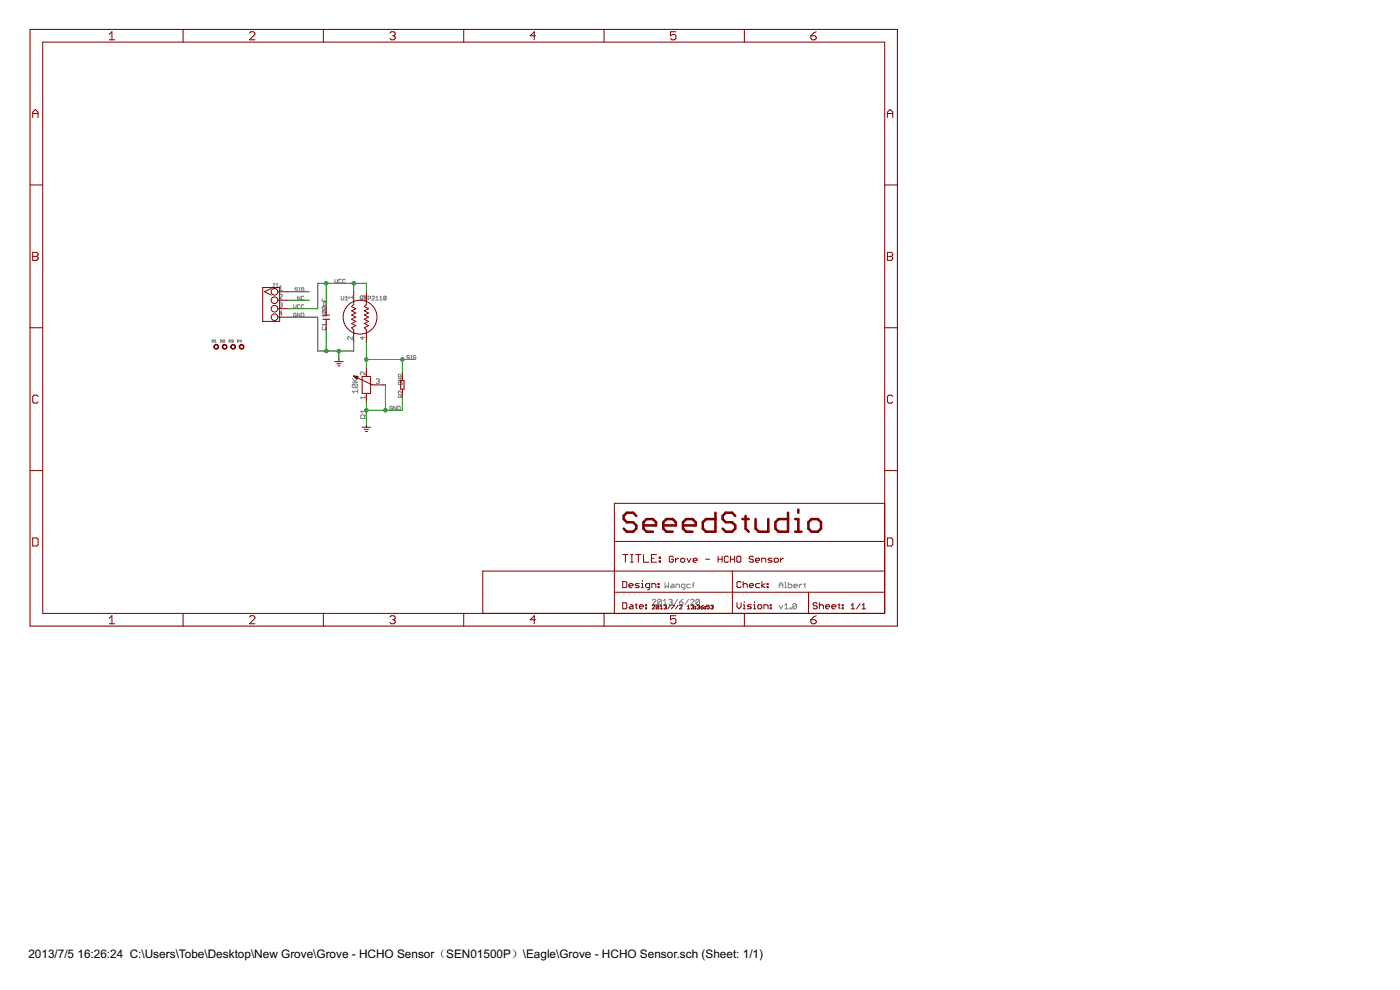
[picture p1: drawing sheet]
<svg xmlns="http://www.w3.org/2000/svg" width="420mm" height="297mm" viewBox="0 0 420 297" stroke-linecap="round" stroke-linejoin="round" font-family="sans-serif">
<g fill="none" stroke="#808080" stroke-width=".3">
<path d="M82 85.1h.4M82.2 85.1v.9l-.2 .2-.4-.2M82.8 86.2h.8M82.8 85.4l.4-.3v1.1M83.8 88.5l.2-.2 .7 .2-.9 1.2h.9M83.8 86.2l.5-.5v1.4M83.8 87.1h.9M83.8 91l.7-.2 .2 .2-.2 .5M84.3 91.5h.2M84.5 91.5l.2 .2-.2 .5-.7-.2M84.7 94h-.9l.7-.7v1.4M88.1 91.4v.8l.4 .4 .4-.4v-.8"/>
<path d="M88.9 94.1l-.2-.1-.6 .1 .2 1 .6-.2v-.4h-.4M89.3 86.5l-.6-.2-.2 .4 .6 .2 .2 .4-.2 .2-.6-.2M89.7 86.3h.3M89.7 87.5h.3M89.9 86.3v1.2M90 88.9v1.1l-.7-1.1v1.1M90 91.6l-.1-.2-.6 .2 .2 1 .5-.2M90 94v1.1l-.7-1.1v1.1M90.4 94l.8 .1-.2 1h-.6zM91.2 89.1l-.2-.2-.6 .2 .2 .9 .6-.2M91.2 91.6l-.2-.2-.6 .2 .2 1 .6-.2M91.2 86.5l-.2-.2-.6 .2 .2 1 .6-.2v-.4h-.4"/>
<path d="M96.7 89.7v.7h1.2M96.9 92h.8l.2 .2-.2 .6M96.9 93.2h.8l.2 .2-.2 .5M96.9 98.1l-.2 .2 .2 .6h.8l.2-.2-.2-.6M96.9 93.2l-.2 .2 .2 .5h.8M96.9 92l-.2 .2 .2 .6h.8M96.9 93.2l.8 .7M96.9 92l.8 .8M97.3 90v.4M97.9 94.7h-1.2l.4 .4M97.9 94.3v.8M97.9 97v.7"/>
<path d="M97.9 90.8l-.8 .2v.6h.8M97.9 97.4h-1.2l.4 .3M100.5 83.8v.8l.4 .3 .4-.3v-.8M102.4 88.9v.9l.2 .2 .6-.2v-.9M102.4 84l-.2-.2-.5 .2 .2 .9 .5-.1M103.6 90h.7M103.6 89.3l.3-.4v1.1M103.6 84l-.2-.2-.6 .2 .2 .9 .6-.1M105.7 88.7v1M105.7 89.2h-1.4l.5 .5M108.1 88.9v1.1l.4-.4 .4 .4v-1.1M108.1 89l.3-.3 .4 .3 .5-.3 .2 .3-.2 .7"/>
<path d="M108.1 89.4l.3 .3M110 89.1l-.1-.2-.6 .2 .2 .4 .5 .1-.1 .4-.6-.2M110.5 89.6l.7-.1-.2-.6h-.5v1.1M111.6 89.1l.2-.2 .6 .2-.8 .9h.8M112.8 90h.8M112.8 89.3l.4-.4v1.1M114 90h.7M114 89.3l.3-.4v1.1M115.9 89.1l-.6-.2-.2 .9M115.9 89.1l-.2 .9-.6-.2M115.9 89.1l-.8 .7M63.6 102.5h.4l.2-.4-.6-.1v.7"/>
<path d="M64.4 102.3l.2-.3v.7M64.4 102.7h.5M66.2 102.5h.4l.1-.4-.5-.1v.7M67 102.1h.4l-.4 .6h.4M68.7 102.5h.4l.1-.4-.5-.1v.7M69.5 102.1l.3-.1v.4M69.7 102.4h.1M69.8 102.4v.3l-.3-.1M71.3 102.5l.5-.1-.2-.4h-.3v.7M72.5 102.4h-.5l.4-.4v.7M105.7 101v.9l-1.1-.9-.3 .2 .3 .7M105.7 114.7h1.7"/>
<path d="M105.7 113.6l1.1 1.1M106 115.2h1.1l.3 .3v.5l-.3 .3M106 115.2l-.3 .3v.5l.3 .3h1.1M106 115.2l1.1 1.1M107.4 117.4h-1.7l.6 .5M107.4 116.9v1M107.4 113.6l-.9 .8M108.8 101v.9l-.7-.7h1.4M109.5 111.6v.9l-.9-.9-.5 .2 .3 .7M109.5 118.8v.9M109.5 119.3h-1.4l.5 .4M112.9 113.9l.7-.2 .3 .2-.3 .5"/>
<path d="M113.4 114.4h.2M113.6 114.4l.3 .2-.3 .5-.7-.3M119.5 114.9l1-.2 .2 .7h-1.2zM119.5 113.5h1.2l-1.2 .8h1.2M120.3 113.1v-.6l-.6-.2-.2 .8h1.2M120.3 119.2v-.5l-.6-.2-.2 .7h1.2M120.7 117.3v.8l-1-.8-.2 .2 .2 .6M120.7 118.5l-.4 .4M122.9 106.8l-.6-.1-.2 .3 .6 .2 .2 .4-.2 .2-.6-.2M123.3 106.7h.3M123.3 107.8h.3M123.4 106.7v1.1"/>
<path d="M124.8 106.8l-.2-.1-.6 .1 .2 1 .6-.2v-.4h-.4M109.3 125.6v-.8l-.2-.3h-.6l-.2 .3v.8h1.6M109.9 124.5l-.6 .5M109.9 123.4h-1.6l.5 .5M109.9 122.9v1M117.8 122.1l-.2-.2-.6 .2 .2 .9 .6-.1v-.4h-.4M118.9 121.9v1.1l-.7-1.1v1.1M119.4 121.9l.7 .2-.2 .9h-.5zM199.6 174.7v1.6l.5-.5 .5 .5v-1.6M201.5 175.3h.5l.3 .2v.8h-.8l-.3-.2 .3-.3h.8M202.8 176.3v-1h.8l.3 .2v.8M203.4 179.8l-1.1 1.6"/>
<path d="M205 179.8l-1.1 .8M205.5 176.3h-.8l-.2-.2v-.6l.2-.2h.8v1.3l-.5 .3M206.7 179.8l-1.1 1.6M207.2 175.3h-.8l-.3 .2v.6l.3 .2h.8M207.8 175.5h.5M208.3 174.7l-.3 .3v1.3M233.8 175.5h1.1M233.8 176.3v-1l.6-.6 .5 .6v1M235.5 176.3h.5M235.5 174.7h.3v1.6M236.6 174.7v1.6h.8l.3-.2v-.6l-.3-.2h-.8M238.2 175.8h1.1l-.3-.5h-.5l-.3 .2v.6l.3 .2h.5"/>
<path d="M239.9 175.3v1M240.7 175.3h-.3l-.5 .5M241.2 175.3h.6M241.5 175v1.1l.3 .2M195.8 180.1l.2-.3h.6l.2 .3v.2l-1 1.1h1M198.5 180.1v1l-.3 .3h-.5l-.3-.3M198.5 180.1l-.3-.3h-.5l-.3 .3v1M198.5 180.1l-1.1 1M199 180.3l.6-.5v1.6M199 181.4h1.1M200.7 180.1l.2-.3h.6l.2 .3-.2 .5M201.2 180.6h.3"/>
<path d="M201.5 180.6l.2 .3-.2 .5h-.6l-.2-.3M203.9 180.6h.8l.3 .5-.3 .3h-.5l-.3-.3zM207.2 180.1l.3-.3h.5l.3 .3v.2l-1.1 1.1h1.1M209.9 180.1v1l-.2 .3h-.6l-.2-.3M209.9 180.1l-.2-.3h-.6l-.2 .3v1M209.9 180.1l-1 1M233.8 181.6l.6 1.1 .5-1.1M235.5 181.6l.5-.5v1.6M235.5 182.7h1.1M237.1 182.4h.3v.3h-.3zM239 181.4v1l-.3 .3h-.5l-.2-.3M239 181.4l-.3-.3h-.5l-.2 .3v1"/>
<path d="M239 181.4l-1 1"/>
</g>
<g fill="none" stroke="#800000" stroke-width=".3">
<path d="M12.8 12.6h252.7v171.4h-252.7zM32.8 10.3l.8-.8v2.4M32.8 11.9h1.6M54.9 8.8v3.8M74.9 9.9l.4-.4h.8l.4 .4v.4l-1.6 1.6h1.6M97 8.8v3.8M117 9.9l.4-.4h.8l.4 .4v.4l-.4 .4M117.8 10.7h.4M118.2 10.7l.4 .4v.4l-.4 .4h-.8l-.4-.4M139.2 8.8v3.8M160.7 10.7h-1.6l1.2-1.2v2.4M181.3 8.8v3.8"/>
<path d="M202.8 9.5h-1.6v1.2l.8-.4h.4l.4 .4v.8l-.4 .4h-.8l-.4-.4M223.4 8.8v3.8M243.4 10.7h1.2l.4 .4v.4l-.4 .4h-.8l-.4-.4zM245 9.5l-.8 .4-.8 .8M9.8 35.3v-1.6l.8-.8 .8 .8v1.6M9.8 34.1h1.6M266.3 34.1h1.6M266.3 35.3v-1.6l.8-.8 .8 .8v1.6M9 55.5h3.8M265.5 55.5h3.8M9.8 75.7h1.2l.4 .4v.4l-.4 .4 .4 .4v.4l-.4 .4h-1.2zM9.8 76.9h1.2"/>
<path d="M266.3 75.7h1.2l.4 .4v.4l-.4 .4 .4 .4v.4l-.4 .4h-1.2zM266.3 76.9h1.2M9 98.3h3.8M78.8 86.3h5.1v10.1h-5.1zM81.4 86.6l-2 .9 2 1M83.4 87.5h3.1M83.4 90.1h3.1M83.4 92.6h3.1M83.4 95.2h3.1M96.9 95.8h2M96.9 94.5h2M97.9 91.4v3.1"/>
<path d="M97.9 95.8v3.2M106.2 87.5v3.9l-.7 .6 1.3 .6-1.3 .7 1.3 .6-1.3 .6 1.3 .7-1.3 .6 1.3 .6-1.3 .7 1.3 .6-1.3 .6 .7 .7v3.8M110 87.5v3.9l-.7 .6 1.3 .6-1.3 .7 1.3 .6-1.3 .6 1.3 .7-1.3 .6 1.3 .6-1.3 .7 1.3 .6-1.3 .6 .7 .7v3.8M265.5 98.3h3.8M11.4 119l-.4-.4h-.8l-.4 .4v1.6l.4 .4h.8l.4-.4M100.4 108.5h2.6M101.1 109.1h1.2M101.4 109.8h.6M101.7 107.9v.6M106.2 112.8l5.5 2.7h3.3M106.2 112.8l1.2 .1M106.2 112.8l.8 .9 .4-.8"/>
<path d="M106.2 112.8h.1M106.3 112.9h1.1M106.4 113.1h1M106.5 113.2h.8M106.7 113.3h.5M106.8 113.4h.4M106.9 113.6h.2M107 113.7h.1M108.7 112.9h2.5v5.1h-2.5zM110 110.4v2.5M110 118v2.6M120.2 114.2h1.1v2.6h-1.1z"/>
<path d="M120.8 111.7v2.5M120.8 116.8v2.5M267.9 119l-.4-.4h-.8l-.4 .4v1.6l.4 .4h.8l.4-.4M108.7 128.2h2.5M109.3 128.8h1.3M109.6 129.5h.7M110 127.6v.6M9 141.2h3.8M265.5 151h-81.1v33M265.5 141.2h3.8M9.8 161.4h1.2l.4 .4v1.6l-.4 .4h-1.2zM184.3 171.3h-39.4v12.7"/>
<path d="M184.4 177.7h81.1M184.4 171.3h81.1M184.4 162.5h81.1M186.9 174.5h.9l.3 .3v1.2l-.3 .3h-.9zM186.9 166.4h1.5M187.7 166.4v2.3M188.8 175.7h1.2l-.3-.6h-.6l-.3 .3v.6l.3 .3h.6M189.3 168.7h.7M189.3 166.4h.7M189.6 166.4v2.3M190.8 166.4h1.5M191.6 166.4v2.3"/>
<path d="M191.9 175.1h-1l-.3 .3 .3 .3h.6l.4 .3-.4 .3h-.9M192.5 176.3h.6M192.5 175.1h.3v1.2M192.8 174.2v.3M193.1 166.4v2.3h1.6M195 176.3h-.9l-.4-.3v-.6l.4-.3h.9v1.5l-.6 .3M195.5 167.5h.8M195.6 176.3v-1.2h.9l.3 .3v.9M197 166.4h-1.5v2.3h1.5M197.5 176h.3v.3h-.3zM197.5 175.1h.3v.3h-.3zM197.8 168.3h.4v.4h-.4z"/>
<path d="M197.8 167.2h.4v.3h-.4zM202.1 167.2l-.3-.3h-.6l-.3 .3v1.2l.3 .3h.6l.3-.3v-.6h-.6M202.7 167.5v1.2M203.6 167.5h-.3l-.6 .6M204.3 167.8l.3-.3h.6l.3 .3v.6l-.3 .3h-.6l-.3-.3zM206.2 167.5l.6 1.2 .6-1.2M208 168.1h1.3l-.4-.6h-.6l-.3 .3v.6l.3 .3h.6M211.8 167.8h1.2M215.5 167.8h1.2M215.5 166.9v1.8M216.7 166.9v1.8M218.6 167.2l-.3-.3h-.6l-.3 .3v1.2l.3 .3h.6l.3-.3"/>
<path d="M219.2 167.8h1.3M219.2 166.9v1.8M219.8 171.3v12.7M220.5 166.9v1.8M221.4 166.9h.6l.3 .3v1.2l-.3 .3h-.6l-.3-.3v-1.2zM222.4 174.8l-.3-.3h-.6l-.3 .3v1.2l.3 .3h.6l.3-.3M223 175.4l.4-.3h.6l.3 .3v.9M223 174.5v1.8M224.9 175.7h1.2l-.3-.6h-.6l-.3 .3v.6l.3 .3h.6M226.1 167.2l-.3-.3h-.6l-.3 .3 .3 .6h.6l.3 .3-.3 .6h-.6l-.3-.3M226.7 168.1h1.2l-.3-.6h-.6l-.3 .3v.6l.3 .3h.6M228 175.1h-.9l-.3 .3v.6l.3 .3h.9"/>
<path d="M228.6 168.7v-1.2h.9l.3 .3v.9M228.7 174.5v1.8M229.6 175.1l-.9 .6 .9 .6M230.2 176h.3v.3h-.3zM230.2 175.1h.3v.3h-.3zM231.7 167.5h-.9l-.3 .3 .3 .3h.6l.3 .3-.3 .3h-.9M232.3 167.8l.3-.3h.7l.3 .3v.6l-.3 .3h-.7l-.3-.3zM234.2 167.5v1.2M235.1 167.5h-.3l-.6 .6M242.7 177.7v6.3M266.3 161.4h1.2l.4 .4v1.6l-.4 .4h-1.2zM32.8 185.5l.8-.8v2.5"/>
<path d="M32.8 187.2h1.6M54.9 184v3.9M74.9 185.1l.4-.4h.8l.4 .4v.4l-1.6 1.7h1.6M97 184v3.9M117 185.1l.4-.4h.8l.4 .4v.4l-.4 .4M117.8 185.9h.4M118.2 185.9l.4 .5v.4l-.4 .4h-.8l-.4-.4M139.2 184v3.9M160.7 185.9h-1.6l1.2-1.2v2.5M181.3 184v3.9M186.9 180.8h.9l.3 .3v1.3l-.3 .3h-.9zM189.1 181.5h.6l.3 .3v.9h-.9l-.3-.3 .3-.3h.9"/>
<path d="M190.6 181.5h.6M190.9 181.1v1.3l.3 .3M191.9 182.1h1.2l-.3-.6h-.6l-.3 .3v.6l.3 .3h.6M193.7 182.4h.4v.3h-.4zM193.7 181.5h.4v.3h-.4zM195.7 181.8l.2-.2 .6 .2-.8 .9h.8M197.7 181.8l-.2 .9-.6-.2M197.7 181.8l-.6-.2-.2 .9M197.7 181.8l-.8 .7M198.1 182.7h.7M198.1 181.9l.4-.3v1.1M199.2 181.8l.6-.2 .2 .2-.2 .3"/>
<path d="M199.6 182.1h.2M199.8 182.1l.2 .2-.2 .4-.6-.2M201.2 181.6l-.8 1.1M201.6 181.6h.8l-.8 1.1M202.8 184.7h-1.6v1.2l.8-.4h.4l.4 .4v.9l-.4 .4h-.8l-.4-.4M203.5 181.6l-.7 1.1M203.9 181.8l.2-.2 .6 .2-.8 .9h.8M206.3 182.7h.7M206.3 181.9l.4-.3v1.1M207.4 181.8l.6-.2 .2 .2-.2 .3M207.8 182.1h.2M208 182.1l.2 .2-.2 .4-.6-.2"/>
<path d="M208.6 182.5l.2 .2zM208.6 181.9l.2 .2zM209.2 181.8l.6-.2 .2 .2-.2 .3M209.6 182.1h.2M209.8 182.1l.2 .2-.2 .4-.6-.2M210.4 182.1h.5l.2 .4-.6 .2zM211.1 181.6l-.7 .5M211.5 182.5l.2 .2zM211.5 181.9l.2 .2zM212.9 181.6h-.8v.5l.4-.2 .4 .2-.2 .6-.6-.2M213.3 181.8l.5-.2 .2 .2-.2 .3M213.7 182.1h.1"/>
<path d="M213.8 182.1l.2 .2-.2 .4-.5-.2M221.2 180.8v1.3l.6 .6 .6-.6v-1.3M223 182.7h.6M223 181.5h.4v1.2M223.4 180.5v.3M223.4 184v3.9M225.5 181.5h-.9l-.3 .3 .3 .3h.6l.3 .3-.3 .3h-.9M226.2 182.7h.6M226.2 181.5h.3v1.2M226.5 180.5v.3M227.4 181.8l.3-.3h.6l.3 .3v.6l-.3 .3h-.6l-.3-.3zM229.3 182.7v-1.2h.9l.3 .3v.9"/>
<path d="M231.1 182.4h.4v.3h-.4zM231.1 181.5h.4v.3h-.4zM243.4 185.9h1.2l.4 .5v.4l-.4 .4h-.8l-.4-.4zM245 184.7l-.8 .4-.8 .8M245.2 181.1l-.3-.3h-.6l-.3 .3 .3 .7h.6l.3 .3v.3l-.3 .3h-.6l-.3-.3M245.9 180.8v1.9M245.9 181.8l.3-.3h.6l.3 .3v.9M247.8 182.1h1.2l-.3-.6h-.6l-.3 .3v.6l.3 .3h.6M249.6 182.1h1.3l-.4-.6h-.6l-.3 .3v.6l.3 .3h.6M251.5 181.5h.6M251.8 181.1v1.3l.3 .3M252.8 182.4h.3v.3h-.3z"/>
<path d="M252.8 181.5h.3v.3h-.3zM255.4 181.6l.6-.5v1.6M255.4 182.7h1.1M258.1 181.1l-1 1.6M258.7 182.7h1.1M258.7 181.6l.5-.5v1.6"/>
<circle cx="82.4" cy="87.5" r=".99"/>
<circle cx="82.4" cy="90.1" r=".99"/>
<circle cx="82.4" cy="92.6" r=".99"/>
<circle cx="82.4" cy="95.2" r=".99"/>
<circle cx="108.1" cy="95.2" r="5.1"/>
</g>
<g fill="none" stroke="#800000" stroke-width=".76">
<path d="M191 154.8l-1-1h-1.9l-.9 1v.9l.9 1h1.9l1 .9v1l-1 .9h-1.9l-.9-.9M193.1 157.6h3.8v-.9l-.9-1h-1.9l-1 1v1.9l1 .9h1.9M199.1 157.6h3.7v-.9l-.9-1h-1.9l-.9 1v1.9l.9 .9h1.9M205 157.6h3.8v-.9l-1-1h-1.9l-.9 1v1.9l.9 .9h1.9M214.7 153.8v5.7h-2.8l-1-.9v-1.9l1-1h2.8M220.7 154.8l-1-1h-1.9l-.9 1v.9l.9 1h1.9l1 .9v1l-1 .9h-1.9l-.9-.9M222.8 155.7h1.9M223.8 154.8v3.8l.9 .9M226.8 155.7v2.9l.9 .9h2.9v-3.8M236.5 153.8v5.7h-2.8l-1-.9v-1.9l1-1h2.8M238.6 159.5h1.9M238.6 155.7h1v3.8"/>
<path d="M239.6 152.9v.9M243.5 155.7h1.9l1 1v1.9l-1 .9h-1.9l-.9-.9v-1.9z"/>
</g>
<path d="M9 8.8h260.3v179.1h-260.3z" fill="none" stroke="#800000" stroke-width=".32"/>
<g fill="#800000" stroke="#800000" stroke-width=".3">
<path d="M64.3 103.6a.71 .71 0 0 1 1.2 .1 .71 .71 0 0 1-.4 1 .71 .71 0 0 1-.9-.6 .61 .61 0 0 1 .8-.6 .61 .61 0 0 1 .2 1 .66 .66 0 0 1-.8-.1 .66 .66 0 0 1-.1-.8z" fill-rule="evenodd"/>
<path d="M66.9 103.6a.71 .71 0 0 1 1.1 .1 .71 .71 0 0 1-.4 1 .71 .71 0 0 1-.9-.6 .61 .61 0 0 1 .9-.6 .61 .61 0 0 1 .1 1 .66 .66 0 0 1-.8-.1 .66 .66 0 0 1 0-.8z" fill-rule="evenodd"/>
<path d="M69.4 103.6a.71 .71 0 0 1 1.2 .1 .71 .71 0 0 1-.4 1 .71 .71 0 0 1-.9-.6 .61 .61 0 0 1 .8-.6 .61 .61 0 0 1 .2 1 .66 .66 0 0 1-.8-.1 .66 .66 0 0 1-.1-.8z" fill-rule="evenodd"/>
<path d="M72 103.6a.71 .71 0 0 1 1.1 .1 .71 .71 0 0 1-.4 1 .71 .71 0 0 1-.9-.6 .61 .61 0 0 1 .9-.6 .61 .61 0 0 1 .1 1 .66 .66 0 0 1-.8-.1 .66 .66 0 0 1 0-.8z" fill-rule="evenodd"/>
</g>
<g fill="none" stroke="#008000" stroke-width=".3">
<path d="M86.5 87.5h6.3M86.5 90.1h6.3M86.5 95.2h8.9v10.1h10.8v-2.5M97.9 85v6.4M97.9 99v6.3M106.2 85v2.5M110 87.5v-2.5h-14.6v7.6h-8.9M101.7 105.3v2.6M110 102.8v7.6M110 107.9h14.6M115 115.5h.7v7.6M120.8 107.9v3.8"/>
<path d="M120.8 119.3v3.8h-10.8M110 120.6v7"/>
</g>
<g fill="#008000" stroke="#008000" stroke-width=".3">
<circle cx="110" cy="107.9" r=".51"/>
<circle cx="120.8" cy="107.9" r=".51"/>
<circle cx="106.2" cy="85" r=".51"/>
<circle cx="97.9" cy="85" r=".51"/>
<circle cx="101.7" cy="105.3" r=".51"/>
<circle cx="97.9" cy="105.3" r=".51"/>
<circle cx="110" cy="123.1" r=".51"/>
<circle cx="115.7" cy="123.1" r=".51"/>
</g>
<g font-size="4">
<text x="8.5" y="287.5">2013/7/5</text>
<text x="23.2" y="287.5">16:26:24 C:\Users\Tobe\Desktop\New Grove\Grove - HCHO Sensor（SEN01500P）\Eagle\Grove - HCHO Sensor.sch (Sheet: 1/1)</text>
</g>
</svg>
